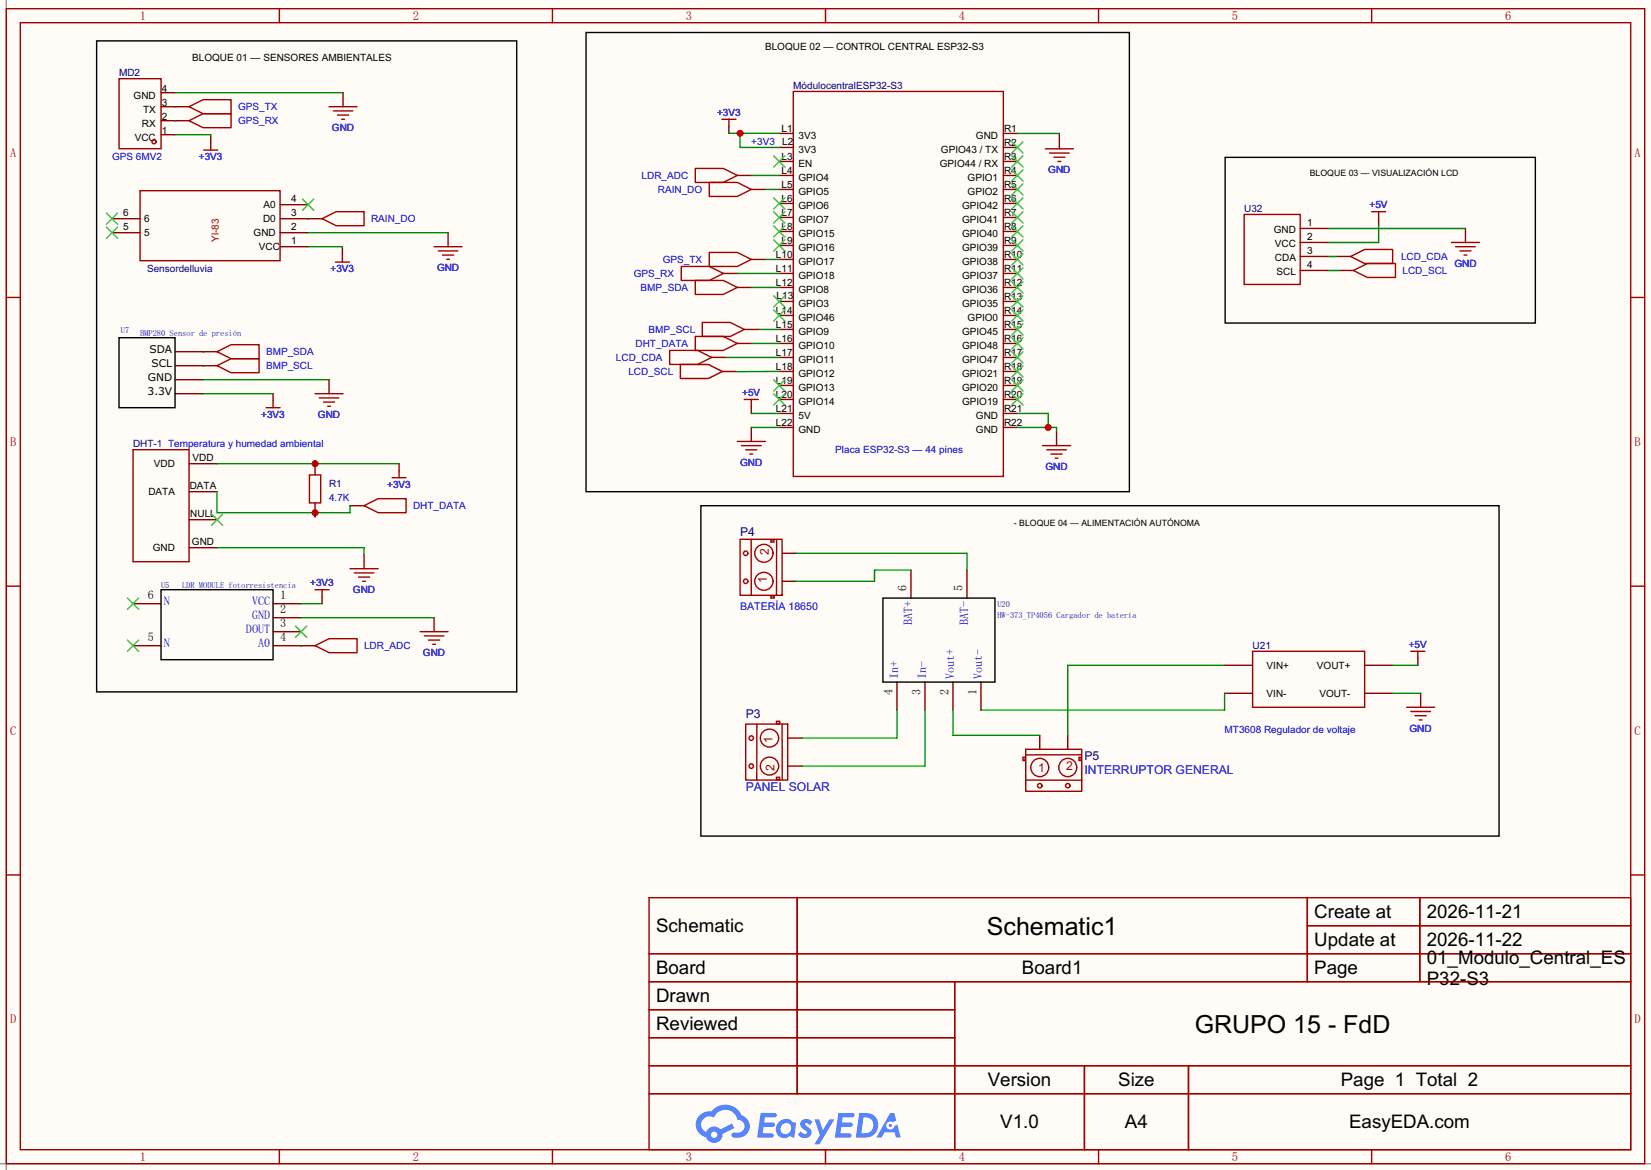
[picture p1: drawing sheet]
<svg xmlns="http://www.w3.org/2000/svg" width="299mm" height="212mm" viewBox="0 0 299 212" stroke-linecap="round" stroke-linejoin="round" font-family="sans-serif">
<path d="M0 0h299.5v212.3h-299.5z" fill="#fffcf7"/>
<path d="M1.1 0v212.3M0 211.1h299.5" fill="none" stroke="#999" stroke-width=".25"/>
<g fill="none" stroke="#a10000" stroke-width=".25">
<path d="M1.1 1.6h297.2v209.5h-297.2zM3.7 4.1h292.1v204.5h-292.1zM50.7 1.6v2.5M100.2 1.6v2.5M149.7 1.6v2.5M199.3 1.6v2.5M248.8 1.6v2.5M1.1 54h2.6M295.8 54h2.5M1.1 106.4h2.6M295.8 106.4h2.5M1.1 158.7h2.6"/>
<path d="M295.8 158.7h2.5M117.7 162.9h178.1v45.7h-178.1zM117.7 173h178.1M117.7 178.1h178.1M144.6 162.9v35.5M173.2 178.1v30.5M237.1 162.9v15.2M237.1 167.9h58.7M257.5 162.9v15.2M117.7 183.2h55.5M117.7 193.3h178.1M117.7 188.3h55.5"/>
<path d="M117.7 198.4h178.1M196.7 193.3v15.3M215.6 193.3v15.3M50.7 208.6v2.5M100.2 208.6v2.5M149.7 208.6v2.5M199.3 208.6v2.5M248.8 208.6v2.5"/>
</g>
<g fill="#5487ff">
<path d="M145.5 203.3a1.3 1.3 0 0 1 1.8 .2l-.4 .7a.54 .54 0 0 0-.9-.3l.1 .2a1.58 1.58 0 0 1 1.1 1.6 1.43 1.43 0 0 1-2.5 .2l.5-.6a.64 .64 0 0 0 .5 .4 .64 .64 0 0 0 .7-.2l-.2-.3a1.6 1.6 0 0 1-1-1.5z"/>
<path d="M147.7 203.1h.9l.7 2 1.1-2h.9l-2.7 4.5h-.9l1-1.7z"/>
<path d="M138 201.9h1.6a1.31 1.31 0 0 1 1.2 .2 .4 .4 0 0 1-.3 .6h-1.8l-.1 .9h1.6a.4 .4 0 0 1 .4 .5 .4 .4 0 0 1-.4 .3h-1.7l-.2 1.2h.8a1.23 1.23 0 0 1 1.2 .2 .39 .39 0 0 1-.3 .6h-2.7z"/>
<path d="M152.1 201.9h1.6a1.32 1.32 0 0 1 1.3 .2 .39 .39 0 0 1-.4 .6h-1.7l-.2 .9h1.7a.4 .4 0 0 1 .3 .5 .4 .4 0 0 1-.4 .3h-1.7l-.2 1.2h.8a1.23 1.23 0 0 1 1.2 .2 .39 .39 0 0 1-.3 .6h-2.7z"/>
<path d="M161.5 201.9h.7l.4 1.4-.7 .3a.75 .75 0 0 0-1.1 .3 .75 .75 0 0 0 .5 1.1 .75 .75 0 0 0 .9-.7l.6-.3 .6 2.4h-.9l-.2-1h-1.9l-.5 1h-.9z"/>
<path d="M155.9 201.9l-.7 4.5h1.5a2.27 2.27 0 0 0 2.6-2.3 2.27 2.27 0 0 0-2.7-2.2zM156.6 202.7a1.5 1.5 0 0 1 1.8 1.5 1.5 1.5 0 0 1-1.9 1.4h-.3z"/>
<path d="M141.3 203.5a1.62 1.62 0 0 0-.4 2.2 1.62 1.62 0 0 0 2 .6l.4-.3 .3 .3 .5 .1 .3-2.5-.2-.2-.4-.1a1.58 1.58 0 0 0-2.5-.1zM141.9 204.1a.99 .99 0 0 1 1.6 .3 .99 .99 0 0 1-.9 1.3 .94 .94 0 0 1-1-.5 .94 .94 0 0 1 .3-1.1z"/>
<path d="M126.9 202.3a2.37 2.37 0 0 0 1.2 4 1.54 1.54 0 0 0 1.7 1 1.54 1.54 0 0 0 1.3-1.6l2.1-1.1-.5-.7-2 1a1.57 1.57 0 0 0-2.6 .5 1.5 1.5 0 0 1-.8-2.1 1.5 1.5 0 0 1 2.2-.5 2.23 2.23 0 0 1 2.3-1.5 2.23 2.23 0 0 1 2 1.9 1.16 1.16 0 0 1 1.2 1 1.16 1.16 0 0 1-1 1.3h-.7a.47 .47 0 0 0-.6 .4 .47 .47 0 0 0 .4 .5 2.23 2.23 0 0 0 2.3-.6 2.23 2.23 0 0 0 .4-2.3 2.16 2.16 0 0 0-1.3-1.1 3.2 3.2 0 0 0-5.4-.8l-1.2 .1zM129 205.9a.58 .58 0 0 1 1.1 0 .58 .58 0 0 1-1.1 0z"/>
<circle cx="161.5" cy="204.2" r=".28"/>
</g>
<path d="M17.5 7.4h76.2v118.1h-76.2zM21.6 61.3h10.1v12.7h-10.1zM29.2 107h20.3v12.7h-20.3z" fill="none" stroke="#000" stroke-width=".25"/>
<g fill="none" stroke="#a10000" stroke-width=".25">
<path d="M21.6 14.3h7.6v12.7h-7.6zM34.3 19.4l2.5-1.3h5.1v2.5h-5.1zM59.7 19.4h5.1M143.9 16.6h38.1v69.8h-38.1zM25.4 34.6h25.4v12.7h-25.4zM34.3 21.9l2.5-1.3h5.1v2.6h-5.1zM58.4 39.7l2.6-1.3h5v2.5h-5zM60.5 20.1h3.5M61.2 20.9h2M62 21.6h.5M78.7 44.8h5.1M79.5 45.5h3.6"/>
<path d="M80.3 46.3h2M81 47h.5M39.4 66.3l2.5-1.2h5.1v2.5h-5.1zM39.4 63.8l2.5-1.3h5.1v2.6h-5.1zM57.1 71.4h5.1M57.9 72.2h3.6M58.7 73h2M59.4 73.7h.5M24.1 81.6h10.2v20.3h-10.2zM66 91.7l2.6-1.2h5.1v2.5h-5.1zM63.5 103.2h5.1M64.3 103.9h3.5"/>
<path d="M65 104.7h2.1M65.8 105.5h.5M76.2 114.6h5.1M77 115.4h3.5M77.7 116.1h2.1M78.5 116.9h.5"/>
<circle cx="27.9" cy="25.7" r=".38"/>
</g>
<g fill="none" stroke="#870000" stroke-width=".25">
<path d="M29.2 19.4h5.1M29.2 16.8h2.5M62.2 16.8v2.6M20.3 39.7h5.1M29.2 24.4h2.5M29.2 21.9h5.1M50.8 39.7h7.6M50.8 37.1h5.1M141.4 24.2h2.5M141.4 26.7h2.5M141.4 29.3h2.5M141.4 31.8h2.5"/>
<path d="M141.4 34.4h2.5M141.4 36.9h2.5M141.4 39.4h2.5M182 24.2h2.5M182 26.7h2.5M182 29.3h2.5M182 31.8h2.5M182 34.4h2.5M182 36.9h2.5M182 39.4h2.5M20.3 42.2h5.1M50.8 44.8h5.1"/>
<path d="M50.8 42.2h5.1M81.3 42.2v2.6M141.4 42h2.5M141.4 59.8h2.5M141.4 44.5h2.5M141.4 47.1h2.5M141.4 49.6h2.5M141.4 52.1h2.5M141.4 54.7h2.5M141.4 57.2h2.5M182 42h2.5M182 59.8h2.5"/>
<path d="M182 44.5h2.5M182 47.1h2.5M182 49.6h2.5M182 52.1h2.5M182 54.7h2.5M182 57.2h2.5M31.7 71.4h5.1M31.7 66.3h7.7M31.7 63.8h7.7M31.7 68.9h5.1M59.7 68.9v2.5M141.4 62.3h2.5"/>
<path d="M141.4 64.8h2.5M141.4 67.4h2.5M141.4 69.9h2.5M141.4 72.5h2.5M141.4 75h2.5M141.4 77.5h2.5M182 62.3h2.5M182 64.8h2.5M182 67.4h2.5M182 69.9h2.5M182 72.5h2.5M182 75h2.5"/>
<path d="M182 77.5h2.5M34.3 84.1h5.1M34.3 89.2h5.1M34.3 94.3h5.1M34.3 99.4h5.1M63.5 91.7h2.5M24.1 109.5h5.1M24.1 117.1h5.1M49.5 109.5h5.1M49.5 112.1h5.1M49.5 114.6h5.1M49.5 117.1h5.1"/>
<path d="M66 100.6v2.6M78.7 112.1v2.5"/>
</g>
<g fill="none" stroke="#3c3" stroke-width=".25">
<path d="M19.3 38.7l2 2M21.3 38.7l-2 2M54.9 36.1l2 2.1M56.9 36.1l-2 2.1M140.3 28.3l2.1 2M140.3 35.9l2.1 2M140.3 38.4l2.1 2.1M142.4 28.3l-2.1 2M142.4 35.9l-2.1 2M142.4 38.4l-2.1 2.1M183.5 25.7l2 2.1M183.5 28.3l2 2"/>
<path d="M183.5 30.8l2 2M183.5 33.4l2 2M183.5 35.9l2 2M183.5 38.4l2 2.1M185.5 25.7l-2 2.1M185.5 28.3l-2 2M185.5 30.8l-2 2M185.5 33.4l-2 2M185.5 35.9l-2 2M185.5 38.4l-2 2.1M19.3 41.2l2 2M21.3 41.2l-2 2"/>
<path d="M140.3 41l2.1 2M140.3 43.5l2.1 2M140.3 53.7l2.1 2M140.3 56.2l2.1 2M142.4 41l-2.1 2M142.4 43.5l-2.1 2M142.4 53.7l-2.1 2M142.4 56.2l-2.1 2M183.5 58.8l2 2M183.5 41l2 2M183.5 43.5l2 2M183.5 46.1l2 2"/>
<path d="M183.5 48.6l2 2M183.5 51.1l2 2.1M183.5 53.7l2 2M183.5 56.2l2 2M185.5 58.8l-2 2M185.5 41l-2 2M185.5 43.5l-2 2M185.5 46.1l-2 2M185.5 48.6l-2 2M185.5 51.1l-2 2.1M185.5 53.7l-2 2M185.5 56.2l-2 2"/>
<path d="M140.3 68.9l2.1 2M140.3 71.5l2.1 2M142.4 68.9l-2.1 2M142.4 71.5l-2.1 2M183.5 61.3l2 2M183.5 63.8l2 2.1M183.5 66.4l2 2M183.5 68.9l2 2M183.5 71.5l2 2M185.5 61.3l-2 2M185.5 63.8l-2 2.1M185.5 66.4l-2 2"/>
<path d="M185.5 68.9l-2 2M185.5 71.5l-2 2M38.4 93.3l2 2M40.4 93.3l-2 2M23.1 116.1l2 2.1M23.1 108.5l2 2M25.1 108.5l-2 2M25.1 116.1l-2 2.1M53.6 113.6l2 2M55.6 113.6l-2 2"/>
</g>
<path d="M31.7 19.4h.1M31.7 16.8h30.5M31.7 21.9h.1M55.9 39.7h.1M55.9 42.2h25.4M36.8 66.3h.1M36.8 63.8h.1M36.8 68.9h22.9M39.4 99.4h26.6v1.2M39.4 89.2v3.8h24.1v-1.3M57.1 93v.8M54.6 112.1h24.1" fill="none" stroke="#008700" stroke-width=".25"/>
<circle cx="57.2" cy="93" r=".63" fill="#c00"/>
<path d="M49.5 71.4v1.3M72.4 84.1v1.3M54.6 117.1h2.5" fill="none" stroke="#870000" stroke-width=".25"/>
<path d="M48.3 74h2.5M49.5 72.7v1.3M71.1 86.7h2.6M72.4 85.4v1.3M57.1 117.1l2.6-1.2h5.1v2.5h-5.1z" fill="none" stroke="#a10000" stroke-width=".25"/>
<path d="M36.8 71.4h12.7M39.4 84.1h33M57.1 83.6v.5M54.6 117.1h.1" fill="none" stroke="#008700" stroke-width=".25"/>
<circle cx="57.2" cy="84.1" r=".63" fill="#c00"/>
<path d="M191.6 78.3v2.6M58.4 108.3v1.2" fill="none" stroke="#870000" stroke-width=".25"/>
<path d="M189.1 80.9h5.1M189.9 81.6h3.5M190.6 82.4h2.1M191.4 83.1h.5M57.1 107h2.6M58.4 107v1.3" fill="none" stroke="#a10000" stroke-width=".25"/>
<path d="M184.5 24.2h7.7v.3M184.5 77.5h7.1v.8M184.5 75h5.6v2.5M54.6 109.5h3.8" fill="none" stroke="#008700" stroke-width=".25"/>
<path d="M222.2 28.6h56.3v30h-56.3z" fill="none" stroke="#000" stroke-width=".25"/>
<circle cx="190.1" cy="77.5" r=".63" fill="#c00"/>
<g fill="none" stroke="#870000" stroke-width=".25">
<path d="M132.2 22.9v1.3M133.7 31.8h2.6M136.3 34.4h2.5M192.2 24.5v2.5M250.1 39.7v1.2M131.2 49.6h2.5M133.7 52.1h2.6M135 59.8h2.5M136.3 47.1h2.5M235.8 49.1h5.1M235.8 46.5h5.1M235.8 44h5.1"/>
<path d="M235.8 41.5h5.1M242.4 46.5h2.6M243 49.1h2.5M265.8 41.5v2.5M129.1 64.8h2.5M131 67.4h2.6M133.7 62.3h2.6M136.3 73.7v1.3M136.3 77.5v2.6M57.1 83.6v2.6M57.1 91.2v2.6M141.9 105.5h2.5"/>
<path d="M141.9 100.4h2.5M165.2 103.4v5.1M175.4 103.4v5.1M257.2 119.4v1.3M142.9 133.9h2.5M142.9 139h2.5M162.7 123.8v5M167.8 123.8v5M172.8 123.8v5M177.9 123.8v5M188.6 133.4v2.5M193.7 133.4v2.5"/>
<path d="M222.1 120.7h5.1M222.1 125.8h5.1M247.5 120.7h5.1M247.5 125.8h5.1M257.7 125.8v2.5"/>
</g>
<g fill="none" stroke="#a10000" stroke-width=".25">
<path d="M126.1 30.6h5.1l2.5 1.2-2.5 1.3h-5.1zM128.7 33.1h5l2.6 1.3-2.6 1.2h-5zM130.9 21.6h2.6M132.2 21.6v1.3M189.6 27h5.1M190.4 27.8h3.5M191.1 28.5h2.1M191.9 29.3h.5M225.7 38.9h10.1v12.7h-10.1zM248.8 38.4h2.5M250.1 38.4v1.3M123.6 48.3h5.1l2.5 1.3-2.5 1.3h-5.1z"/>
<path d="M126.1 50.9h5.1l2.5 1.2-2.5 1.3h-5.1zM127.4 58.5h5.1l2.5 1.3-2.5 1.2h-5.1zM128.7 45.8h5l2.6 1.3-2.6 1.2h-5zM245 46.5l2.5-1.2h5.1v2.5h-5.1zM245.5 49.1l2.5-1.3h5.1v2.5h-5.1zM263.3 44h5.1M264 44.8h3.6M264.8 45.5h2M265.6 46.3h.5M121.5 63.6h5l2.6 1.2-2.6 1.3h-5zM123.4 66.1h5.1l2.5 1.3-2.5 1.3h-5.1zM126.1 61h5.1l2.5 1.3-2.5 1.3h-5.1z"/>
<path d="M135 72.5h2.5M136.3 72.5v1.2M56.1 86.2h2.1v5h-2.1zM133.7 80.1h5.1M134.2 97.8h7.7v10.2h-7.7zM134.5 80.9h3.5M135.3 81.6h2M136 82.4h.5M136.2 97.8l.1 10.2M139.8 98h.6v.4h-.6zM140.9 97.9l-.1 10.1M139.8 108.1h.6v.4h-.6z"/>
<path d="M227.2 118.2h20.3v10.1h-20.3zM255.9 118.2h2.5M257.2 118.2v1.2M135.3 131.4h7.6v10.1h-7.6zM137.3 131.4v10.1M140.8 130.9h.6v.4h-.6zM141.9 131.4v10.1M185.5 137.4h.5v.6h-.5zM186.1 135.9h10.1v7.7h-10.1zM195.7 137.4h.4v.6h-.4zM196.1 136.9l-10 .1M255.1 128.3h5.1"/>
<path d="M255.9 129.1h3.6M256.7 129.8h2M257.4 130.6h.5M140.8 141h.6v.4h-.6zM186.1 141.5l10.1 .1"/>
<circle cx="135.2" cy="105.5" r=".41"/>
<circle cx="135.2" cy="100.4" r=".41"/>
<circle cx="138.6" cy="100.4" r="1.64"/>
<circle cx="138.6" cy="105.5" r="1.64"/>
<circle cx="136.3" cy="133.9" r=".41"/>
<circle cx="136.3" cy="139" r=".41"/>
<circle cx="139.6" cy="133.9" r="1.64"/>
<circle cx="139.6" cy="139" r="1.64"/>
<circle cx="188.6" cy="139.2" r="1.64"/>
<circle cx="193.7" cy="139.2" r="1.64"/>
<circle cx="188.6" cy="142.5" r=".4"/>
<circle cx="193.7" cy="142.5" r=".4"/>
</g>
<g fill="none" stroke="#008700" stroke-width=".25">
<path d="M132.2 24.2h9.2M134.2 24.2v2.5h7.2M136.3 31.8h5.1M138.8 34.4h2.6M133.7 49.6h7.7M136.3 52.1h5.1M137.5 59.8h3.9M138.8 47.1h2.6M240.9 41.5h24.9M240.9 49.1h2.1M240.9 46.5h1.5M250.1 40.9v3.1h-9.2"/>
<path d="M131.6 64.8h9.8M136.3 77.5h5.1M136.3 75h5.1M136.3 62.3h5.1M141.4 67.4h-7.8M144.4 100.4h31v3M165.2 103.4h-6.6v2.1h-14.2M162.7 128.8v5.1h-17.3M167.8 128.8v10.2h-22.4M172.8 128.8v4.6h15.8M222.1 120.7h-28.4v12.7M222.1 125.8v3h-44.2"/>
<path d="M252.6 120.7h4.6M252.6 125.8h5.1"/>
</g>
<path d="M106.3 5.9h98.6v83.3h-98.6zM127.1 91.7h144.8v60h-144.8zM160.1 108.5h20.4v15.3h-20.4z" fill="none" stroke="#000" stroke-width=".25"/>
<circle cx="134.2" cy="24.2" r=".63" fill="#c00"/>
<path d="M38.2 24.7v1.3M62.1 45v1.3" fill="none" stroke="#870000" stroke-width=".25"/>
<path d="M37 27.2h2.5M38.2 26v1.2M60.8 47.6h2.6M62.1 46.3v1.3" fill="none" stroke="#a10000" stroke-width=".25"/>
<path d="M31.7 24.4h6.5v.3M55.9 44.8h6.2v.2" fill="none" stroke="#008700" stroke-width=".25"/>
<g font-size="4.5">
<text x="179" y="169.7">Schematic1</text>
<text x="216.7" y="187.5">GRUPO 15 - FdD</text>
</g>
<g font-size="3.4">
<text x="238.4" y="166.6">Create at</text>
<text x="258.8" y="166.6">2026-11-21</text>
<text x="119" y="169.1">Schematic</text>
<text x="238.4" y="171.6">Update at</text>
<text x="258.8" y="171.6">2026-11-22</text>
<text x="119" y="176.7">Board</text>
<text x="185.4" y="176.7">Board1</text>
<text x="238.4" y="176.7">Page</text>
<text x="258.8" y="174.8">01_Modulo_Central_ES</text>
<text x="258.8" y="178.6">P32-S3</text>
<text x="119" y="181.8">Drawn</text>
<text x="119" y="186.9">Reviewed</text>
<text x="179.2" y="197">Version</text>
<text x="202.8" y="197">Size</text>
<text x="243.2" y="197">Page 1 Total 2</text>
<text x="181.4" y="204.7">V1.0</text>
<text x="204.1" y="204.7">A4</text>
<text x="244.7" y="204.7">EasyEDA.com</text>
</g>
<g font-size="2.3" fill="#a00000">
<text x="25.3" y="3.6">1</text>
<text x="74.9" y="3.6">2</text>
<text x="124.4" y="3.6">3</text>
<text x="173.9" y="3.6">4</text>
<text x="223.5" y="3.6">5</text>
<text x="273" y="3.6">6</text>
<text x="1.8" y="28.5">A</text>
<text x="296.5" y="28.5">A</text>
<text x="1.8" y="80.9">B</text>
<text x="296.5" y="80.9">B</text>
<text x="1.8" y="133.3">C</text>
<text x="296.5" y="133.3">C</text>
<text x="1.8" y="185.7">D</text>
<text x="296.5" y="185.7">D</text>
<text x="25.3" y="210.6">1</text>
<text x="74.9" y="210.6">2</text>
<text x="124.4" y="210.6">3</text>
<text x="173.9" y="210.6">4</text>
<text x="223.5" y="210.6">5</text>
<text x="273" y="210.6">6</text>
</g>
<g font-size="2.2" fill="#000080">
<text x="134.2" y="97.3">P4</text>
<text x="135.3" y="130.3">P3</text>
<text x="196.7" y="138">P5</text>
</g>
<g font-size="2.2" fill="#a00000">
<text x="139.5" y="100.7" transform="rotate(-90 139.5 100.7)">2</text>
<text x="139.1" y="105.7" transform="rotate(-90 139.1 105.7)">1</text>
<text x="140.1" y="134.9" transform="rotate(-90 140.1 134.9)">1</text>
<text x="140.5" y="139.9" transform="rotate(-90 140.5 139.9)">2</text>
<text x="188.3" y="140.1">1</text>
<text x="193.4" y="139.7">2</text>
</g>
<g font-size="2.2">
<text x="164.4" y="107.2" transform="rotate(-90 164.4 107.2)">6</text>
<text x="174.6" y="107.2" transform="rotate(-90 174.6 107.2)">5</text>
<text x="26.8" y="108.7">6</text>
<text x="50.8" y="108.7">1</text>
<text x="50.8" y="111.3">2</text>
<text x="50.8" y="113.8">3</text>
<text x="26.8" y="116.4">5</text>
<text x="50.8" y="116.4">4</text>
<text x="161.9" y="126.1" transform="rotate(-90 161.9 126.1)">4</text>
<text x="167" y="126.1" transform="rotate(-90 167 126.1)">3</text>
<text x="172.1" y="126.1" transform="rotate(-90 172.1 126.1)">2</text>
<text x="177.1" y="126.1" transform="rotate(-90 177.1 126.1)">1</text>
</g>
<g font-size="2.2" fill="#00f">
<text x="29.7" y="109.8">N</text>
<text x="45.7" y="109.8">VCC</text>
<text x="45.7" y="112.3">GND</text>
<text x="165.5" y="113.4" transform="rotate(-90 165.5 113.4)">BAT+</text>
<text x="175.6" y="113.4" transform="rotate(-90 175.6 113.4)">BAT-</text>
<text x="29.7" y="117.4">N</text>
<text x="44.6" y="114.8">DOUT</text>
<text x="46.8" y="117.4">A0</text>
<text x="162.9" y="123.2" transform="rotate(-90 162.9 123.2)">In+</text>
<text x="168" y="123.2" transform="rotate(-90 168 123.2)">In-</text>
<text x="173.1" y="123.2" transform="rotate(-90 173.1 123.2)">Vout+</text>
<text x="178.2" y="123.2" transform="rotate(-90 178.2 123.2)">Vout-</text>
<text x="135.3" y="143.5">PANEL SOLAR</text>
<text x="196.7" y="140.5">INTERRUPTOR GENERAL</text>
</g>
<g font-size="1.9">
<text x="27.1" y="64.1">SDA</text>
<text x="26.8" y="71.7">3.3V</text>
<text x="26.8" y="69.2">GND</text>
<text x="27.5" y="66.6">SCL</text>
</g>
<text font-size="1.9" fill="#00f" x="134.2" y="110.6">BATERÍA 18650</text>
<g font-size="1.8">
<text x="34.9" y="11">BLOQUE 01 — SENSORES AMBIENTALES</text>
<text x="138.8" y="9">BLOQUE 02 — CONTROL CENTRAL ESP32-S3</text>
<text x="24.2" y="17.9">GND</text>
<text x="29.3" y="16.6">4</text>
<text x="25.7" y="23">RX</text>
<text x="26" y="20.4">TX</text>
<text x="29.3" y="21.7">2</text>
<text x="29.3" y="19.2">3</text>
<text x="24.4" y="25.5">VCC</text>
<text x="29.3" y="24.2">1</text>
<text x="141.7" y="24">L1</text>
<text x="141.7" y="29.1">L3</text>
<text x="141.9" y="26.3">L2</text>
<text x="144.8" y="25.3">3V3</text>
<text x="144.8" y="27.8">3V3</text>
<text x="170.7" y="27.8">GPIO43 / TX</text>
<text x="177" y="25.3">GND</text>
<text x="182.1" y="24">R1</text>
<text x="182.1" y="26.5">R2</text>
<text x="182.1" y="29.1">R3</text>
<text x="141.7" y="31.6">L4</text>
<text x="141.7" y="34.2">L5</text>
<text x="144.8" y="30.4">EN</text>
<text x="144.8" y="32.9">GPIO4</text>
<text x="144.8" y="35.4">GPIO5</text>
<text x="170.5" y="30.4">GPIO44 / RX</text>
<text x="175.5" y="32.9">GPIO1</text>
<text x="175.5" y="35.4">GPIO2</text>
<text x="182.1" y="31.6">R4</text>
<text x="182.1" y="34.2">R5</text>
<text x="22.4" y="41.8">5</text>
<text x="22.4" y="39.2">6</text>
<text x="26.2" y="40.3">6</text>
<text x="47.7" y="40.3">D0</text>
<text x="47.8" y="37.7">A0</text>
<text x="52.8" y="41.8">2</text>
<text x="52.8" y="39.2">3</text>
<text x="52.8" y="36.7">4</text>
<text x="141.7" y="36.7">L6</text>
<text x="141.7" y="39.2">L7</text>
<text x="141.7" y="41.8">L8</text>
<text x="144.8" y="38">GPIO6</text>
<text x="144.8" y="40.5">GPIO7</text>
<text x="174.5" y="38">GPIO42</text>
<text x="174.5" y="40.5">GPIO41</text>
<text x="182.1" y="36.7">R6</text>
<text x="182.1" y="39.2">R7</text>
<text x="182.1" y="41.8">R8</text>
<text x="237.1" y="41">1</text>
<text x="26.2" y="42.8">5</text>
<text x="46" y="42.8">GND</text>
<text x="47" y="45.3">VCC</text>
<text x="52.8" y="44.3">1</text>
<text x="140.7" y="46.9">L10</text>
<text x="141.7" y="44.3">L9</text>
<text x="144.8" y="43.1">GPIO15</text>
<text x="144.8" y="45.6">GPIO16</text>
<text x="174.5" y="43.1">GPIO40</text>
<text x="174.5" y="45.6">GPIO39</text>
<text x="182.1" y="44.3">R9</text>
<text x="182.1" y="46.9">R10</text>
<text x="231" y="42.3">GND</text>
<text x="231.2" y="47.4">CDA</text>
<text x="231.2" y="44.8">VCC</text>
<text x="237.1" y="46.1">3</text>
<text x="237.1" y="43.6">2</text>
<text x="140.7" y="49.4">L11</text>
<text x="140.7" y="51.9">L12</text>
<text x="144.8" y="48.1">GPIO17</text>
<text x="144.8" y="50.7">GPIO18</text>
<text x="144.8" y="53.2">GPIO8</text>
<text x="174.5" y="48.1">GPIO38</text>
<text x="174.5" y="50.7">GPIO37</text>
<text x="174.5" y="53.2">GPIO36</text>
<text x="182.1" y="49.4">R11</text>
<text x="182.1" y="51.9">R12</text>
<text x="231.5" y="49.9">SCL</text>
<text x="237.1" y="48.6">4</text>
<text x="140.7" y="59.6">L15</text>
<text x="140.7" y="57">L14</text>
<text x="140.9" y="54.3">L13</text>
<text x="144.8" y="55.8">GPIO3</text>
<text x="144.8" y="58.3">GPIO46</text>
<text x="174.5" y="55.8">GPIO35</text>
<text x="175.5" y="58.3">GPIO0</text>
<text x="182.1" y="59.6">R15</text>
<text x="182.1" y="54.5">R13</text>
<text x="182.1" y="57">R14</text>
<text x="140.7" y="62.1">L16</text>
<text x="140.7" y="64.6">L17</text>
<text x="144.8" y="60.8">GPIO9</text>
<text x="144.8" y="63.4">GPIO10</text>
<text x="144.8" y="65.9">GPIO11</text>
<text x="174.5" y="60.8">GPIO45</text>
<text x="174.5" y="63.4">GPIO48</text>
<text x="174.5" y="65.9">GPIO47</text>
<text x="182.1" y="62.1">R16</text>
<text x="182.1" y="64.6">R17</text>
<text x="140.7" y="67.2">L18</text>
<text x="140.7" y="69.7">L19</text>
<text x="144.8" y="68.5">GPIO12</text>
<text x="144.8" y="71">GPIO13</text>
<text x="174.5" y="68.5">GPIO21</text>
<text x="174.5" y="71">GPIO20</text>
<text x="182.1" y="67.2">R18</text>
<text x="182.1" y="69.7">R19</text>
<text x="140.7" y="72.3">L20</text>
<text x="140.7" y="74.8">L21</text>
<text x="140.7" y="77.3">L22</text>
<text x="144.8" y="73.5">GPIO14</text>
<text x="144.8" y="76.1">5V</text>
<text x="174.5" y="73.5">GPIO19</text>
<text x="177" y="76.1">GND</text>
<text x="182.1" y="72.3">R20</text>
<text x="182.1" y="74.8">R21</text>
<text x="182.1" y="77.3">R22</text>
<text x="34.9" y="83.7">VDD</text>
<text x="144.8" y="78.6">GND</text>
<text x="177" y="78.6">GND</text>
<text x="26.9" y="89.8">DATA</text>
<text x="27.9" y="84.7">VDD</text>
<text x="34.4" y="88.8">DATA</text>
<text x="34.5" y="93.9">NULL</text>
<text x="27.7" y="99.9">GND</text>
<text x="34.8" y="98.9">GND</text>
<text x="229.7" y="121.3">VIN+</text>
<text x="238.9" y="121.3">VOUT+</text>
<text x="229.7" y="126.4">VIN-</text>
<text x="239.3" y="126.4">VOUT-</text>
</g>
<g font-size="1.8" fill="#000080">
<text x="21.6" y="13.8">MD2</text>
<text x="143.9" y="16.2">MódulocentralESP32-S3</text>
<text x="60.2" y="23.7">GND</text>
<text x="130.1" y="21">+3V3</text>
<text x="36.1" y="29.1">+3V3</text>
<text x="190.1" y="31.4">GND</text>
<text x="225.7" y="38.5">U32</text>
<text x="248.4" y="37.7">+5V</text>
<text x="26.7" y="49.4">Sensordelluvia</text>
<text x="60" y="49.4">+3V3</text>
<text x="79.3" y="49.1">GND</text>
<text x="263.8" y="48.4">GND</text>
<text x="134.6" y="71.8">+5V</text>
<text x="47.4" y="75.8">+3V3</text>
<text x="57.7" y="75.8">GND</text>
<text x="24.1" y="81.2">DHT-1 Temperatura y humedad ambiental</text>
<text x="59.7" y="88.3">R1</text>
<text x="70.2" y="88.5">+3V3</text>
<text x="134.3" y="84.5">GND</text>
<text x="189.6" y="85.2">GND</text>
<text x="56.3" y="106.3">+3V3</text>
<text x="64" y="107.6">GND</text>
<text x="76.7" y="119">GND</text>
<text x="227.2" y="117.7">U21</text>
<text x="255.5" y="117.5">+5V</text>
<text x="255.7" y="132.7">GND</text>
</g>
<g font-size="1.8" fill="#00f">
<text x="43.2" y="19.9">GPS_TX</text>
<text x="43.2" y="22.5">GPS_RX</text>
<text x="20.3" y="29.1">GPS 6MV2</text>
<text x="136.3" y="26.3">+3V3</text>
<text x="116.4" y="32.4">LDR_ADC</text>
<text x="119.3" y="34.9">RAIN_DO</text>
<text x="67.3" y="40.3">RAIN_DO</text>
<text x="120.2" y="47.6">GPS_TX</text>
<text x="254.1" y="47.1">LCD_CDA</text>
<text x="114.9" y="50.2">GPS_RX</text>
<text x="116.2" y="52.7">BMP_SDA</text>
<text x="254.4" y="49.7">LCD_SCL</text>
<text x="48.3" y="64.4">BMP_SDA</text>
<text x="111.7" y="65.4">LCD_CDA</text>
<text x="115.3" y="62.9">DHT_DATA</text>
<text x="117.6" y="60.3">BMP_SCL</text>
<text x="48.3" y="66.9">BMP_SCL</text>
<text x="114" y="68">LCD_SCL</text>
<text x="151.5" y="82.2">Placa ESP32-S3 — 44 pines</text>
<text x="59.7" y="90.8">4.7K</text>
<text x="74.9" y="92.3">DHT_DATA</text>
<text x="66" y="117.7">LDR_ADC</text>
<text x="222.1" y="133">MT3608 Regulador de voltaje</text>
</g>
<text font-size="1.8" fill="#a00000" x="39.7" y="43.9" transform="rotate(-90 39.7 43.9)">Yl-83</text>
<g font-size="1.6">
<text x="237.6" y="31.9">BLOQUE 03 — VISUALIZACIÓN LCD</text>
<text x="183.9" y="95.4">- BLOQUE 04 — ALIMENTACIÓN AUTÓNOMA</text>
</g>
<g font-size="1.5" fill="#000080">
<text x="21.9" y="60.4">U7</text>
<text x="29.2" y="106.6">U5</text>
<text x="180.9" y="110.1">U20</text>
</g>
<g font-size="1.5" fill="#00f">
<text x="25.4" y="60.9">BMP280 Sensor de presión</text>
<text x="33" y="106.6">LDR_MODULE fotorresistencia</text>
<text x="180.9" y="112.1">HW-373_TP4056 Cargador de batería</text>
</g>
</svg>
